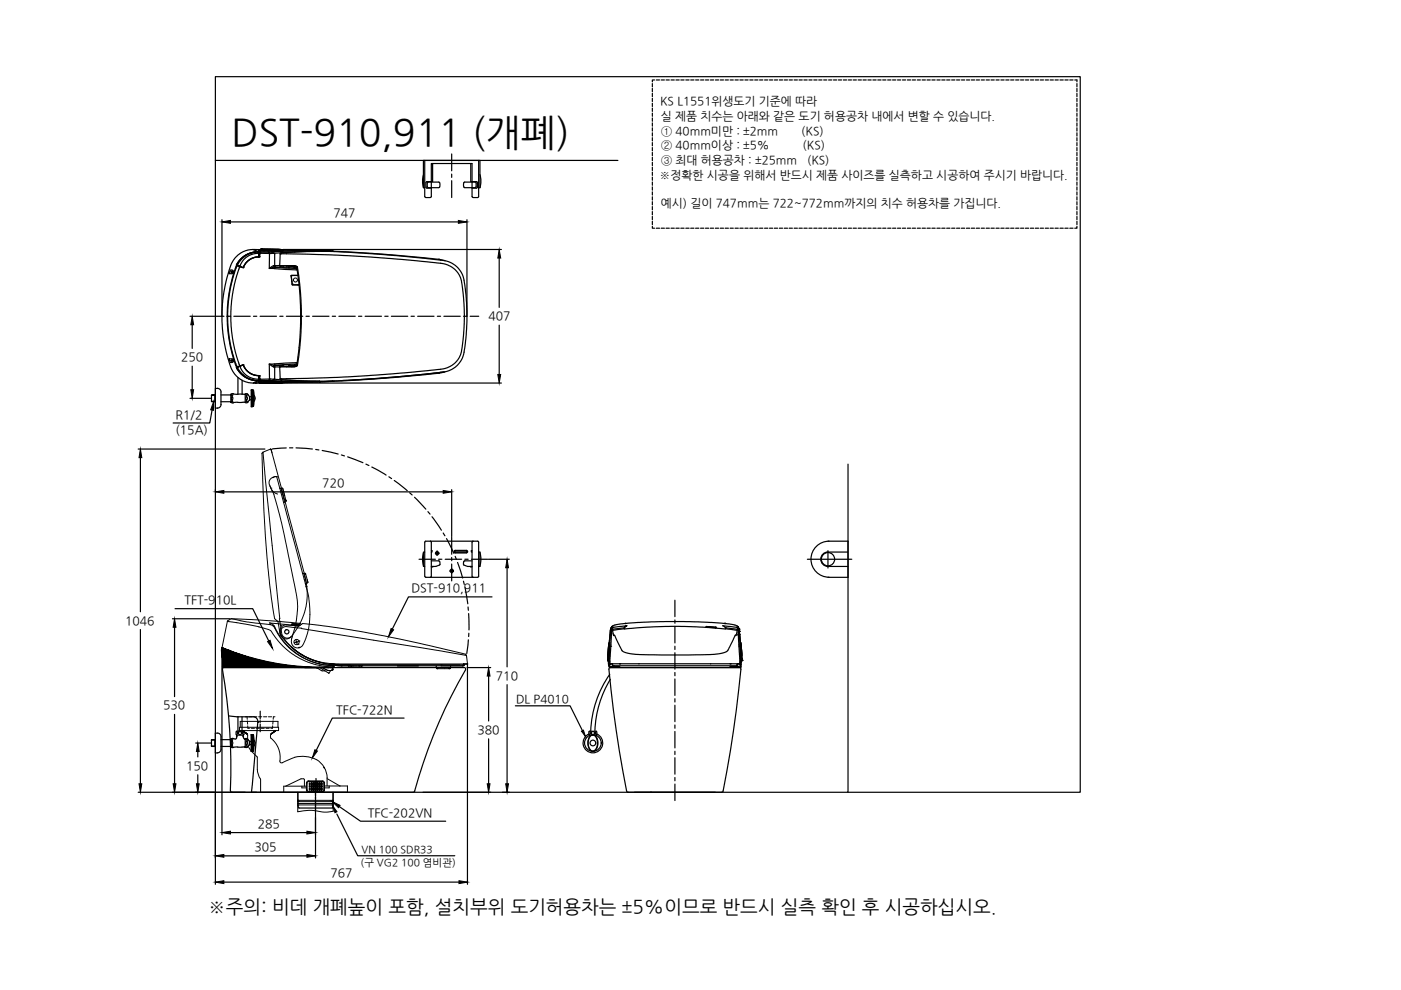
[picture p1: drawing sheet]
<svg xmlns="http://www.w3.org/2000/svg" width="297mm" height="210mm" viewBox="0 0 297 210" stroke-linecap="round" stroke-linejoin="round" font-family="sans-serif">
<!-- layer: 0 -->
<g fill="none" stroke="#000" stroke-width=".25">
<path d="M47.1 46.6v20.3M48.9 47.1h48.3M60.1 52.9h46.2M99 46.6v20.3M105.8 54.7v10.5M40.3 67.1h5.2M40.8 68.9v5M40.8 77.6v5M105.8 68.9v10.5M29.3 95.2h26.9M29.8 97v32.7M40.3 84.5h4.4"/>
<path d="M45 87l-.5 2.7h-7.8M60.1 81.2h46.2M103.6 118.6h4.4M29.8 133.5v32.7M36.6 131.2h12.2M37 133v14.7M47.1 137.6v39.4M107.5 120.4v21M37 151.5v14.7M41.5 157.5h3.2M41.9 159.3v1.2M99 141.5h5"/>
<path d="M99.1 140.8v46.7M103.6 143.3v9.6M103.6 156.7v9.5M107.5 145.2v21M129.1 141.9l1.5 13 2.3 12.9 .3 .2h19.8l.3-.3 1.6-8.5 1.2-8.6 1-8.7M129.1 141.9l.1-.3 .3-.1h27.2l.3 .1 .1 .3M41.9 164.3v1.9M45.7 168.3v19.2M48.8 167.6a123.8 123.8 0 0 0-1.6-25.8l.3-.3h50.9a.33 .33 0 0 1 .3 .2 .33 .33 0 0 1 0 .3 109.3 109.3 0 0 0-10.8 25.9l-.3 .1h-58.3M48.9 176.5h16.2M48.9 167.6l.1 .3 .2 .1M63.2 168v1.7h.1"/>
<path d="M63.3 170.7h-.1l.1 .6h7.2l.1-.6h-.2M63.3 170h-.1v.4h.1M66.9 166.2v10.8M70.4 170h.2v.4h-.1M70.6 168v1.7h-.1M71.9 171l4.5 3.1h18.1M89.7 168h14.3M106.5 168h1.5M47.5 187h49.8"/>
<circle cx="60.8" cy="134" r=".46"/>
<circle cx="67" cy="166.2" r=".41"/>
</g>
<g fill="#000" stroke="#000" stroke-width=".21">
<path d="M47.1 47.1l1.8-.4v.6zM97.2 46.7l1.8 .4-1.8 .2zM105.8 52.9l.4 1.8h-.7zM40.8 67.1l.2 1.8h-.5zM105.5 79.4h.7l-.4 1.8zM29.8 95.2l.3 1.8h-.6zM40.5 82.6h.5l-.2 1.9zM45.3 85.2v1.8l-.6-.1zM37 131.2l.3 1.8h-.6zM107.5 118.6l.3 1.8h-.6zM41.9 157.5l.3 1.8h-.6zM64.6 141.4l.4 .1z"/>
<path d="M103.6 141.5l.3 1.8h-.6zM29.5 166.2h.6l-.3 1.8zM36.7 166.2h.6l-.3 1.8zM41.6 166.2h.6l-.3 1.8zM47.1 176.5l1.8-.3v.6zM65.1 176.2l1.8 .3-1.8 .3zM70.4 170l1.7 .8-.3 .4zM103.3 166.2h.6l-.3 1.8zM107.2 166.2h.6l-.3 1.8zM45.7 187l1.8-.3v.6zM97.3 186.7l1.8 .3-1.8 .3z"/>
<path d="M47.1 137.9h1.3zM47.1 137.9h1.3zM47.1 137.9h1.3zM47.1 137.9h1.3z"/>
<path d="M47.1 137.9h1.3zM47.1 137.9h1.3zM47.1 137.9h1.3zM47.1 137.9h1.3z"/>
<path d="M47.1 138h1.6zM47.1 138h1.6z"/>
<path d="M47.1 138.2h2zM47.1 138.2h2z"/>
<path d="M47.1 138.5v.1zM47.1 138.5v.1z"/>
<path d="M47.1 138.6v.1zM47.1 138.6v.1z"/>
<path d="M47.1 137.4h.1zM47.1 137.4h.1zM47.1 137.4h.1z"/>
<path d="M47.2 139.2h5zM47.2 139.2h5z"/>
<path d="M47.2 139.3h5.2zM47.2 139.3h5.2z"/>
<path d="M47.1 137.4h.1zM47.1 137.4h.1z"/>
<path d="M47.1 137.4h.1zM47.1 137.4h.1zM47.1 137.4h.1zM47.1 137.4h.1z"/>
<path d="M47.1 137.4h.2zM47.1 137.4h.2z"/>
<path d="M47.1 137.4h.2zM47.1 137.4h.2z"/>
<path d="M47.1 137.4l.2 .1zM47.1 137.4l.2 .1z"/>
<path d="M47.1 137.5h.2zM47.1 137.5h.2zM47.1 137.5h.2zM47.1 137.5h.2z"/>
<path d="M47.1 137.5h.2zM47.1 137.5h.2z"/>
<path d="M47.1 137.5h.3zM47.1 137.5h.3z"/>
<path d="M47.1 137.5h.3zM47.1 137.5h.3z"/>
<path d="M47.1 137.5h.4zM47.1 137.5h.4z"/>
<path d="M47.1 137.5h.4zM47.1 137.5h.4z"/>
<path d="M47.1 137.5l.5 .1zM47.1 137.5l.5 .1z"/>
<path d="M47.1 137.6h.5zM47.1 137.6h.5z"/>
<path d="M47.1 137.6h.6zM47.1 137.6h.6z"/>
<path d="M47.1 137.6h.6zM47.1 137.6h.6z"/>
<path d="M47.1 137.6l.7 .1zM47.1 137.6l.7 .1z"/>
<path d="M47.1 137.7h.8zM47.1 137.7h.8z"/>
<path d="M47.1 137.7h.8zM47.1 137.7h.8z"/>
<path d="M47.1 137.7h.9zM47.1 137.7h.9z"/>
<path d="M47.1 137.7l1 .1zM47.1 137.7l1 .1z"/>
<path d="M47.1 137.8h1zM47.1 137.8h1z"/>
<path d="M47.1 137.8h1.1zM47.1 137.8h1.1z"/>
<path d="M47.1 137.8l1.2 .1zM47.1 137.8l1.2 .1z"/>
<path d="M47.1 137.9h1.3zM47.1 137.9h1.3z"/>
<path d="M47.1 137.9h1.3zM47.1 137.9h1.3z"/>
<path d="M47.1 137.9h1.3zM47.1 137.9h1.3z"/>
<path d="M47.1 137.9h1.4zM47.1 137.9h1.4z"/>
<path d="M47.1 137.9h1.4zM47.1 137.9h1.4z"/>
<path d="M47.1 137.9h1.4zM47.1 137.9h1.4z"/>
<path d="M47.1 137.9h1.4zM47.1 137.9h1.4z"/>
<path d="M47.1 137.9l1.4 .1zM47.1 137.9l1.4 .1z"/>
<path d="M47.1 138h1.5zM47.1 138h1.5zM47.1 138h1.5zM47.1 138h1.5z"/>
<path d="M47.1 138h1.5zM47.1 138h1.5z"/>
<path d="M47.1 138h1.6zM47.1 138h1.6z"/>
<path d="M47.1 138h1.6zM47.1 138h1.6z"/>
<path d="M47.1 138h1.7zM47.1 138h1.7z"/>
<path d="M47.1 138l1.7 .1zM47.1 138l1.7 .1z"/>
<path d="M47.1 138.1h1.8zM47.1 138.1h1.8z"/>
<path d="M47.1 138.1h1.8zM47.1 138.1h1.8z"/>
<path d="M47.1 138.1h1.9zM47.1 138.1h1.9z"/>
<path d="M47.1 138.1h1.9zM47.1 138.1h1.9z"/>
<path d="M47.1 138.1l2 .1zM47.1 138.1l2 .1z"/>
<path d="M47.1 138.2h2zM47.1 138.2h2z"/>
<path d="M47.1 138.2h2zM47.1 138.2h2z"/>
<path d="M47.1 138.2h2.1zM47.1 138.2h2.1z"/>
<path d="M47.1 138.2h2.1zM47.1 138.2h2.1z"/>
<path d="M47.1 138.2h2.1zM47.1 138.2h2.1z"/>
<path d="M47.1 138.2h2.1zM47.1 138.2h2.1z"/>
<path d="M47.1 138.2h2.2zM47.1 138.2h2.2z"/>
<path d="M47.1 138.2l2.2 .1zM47.1 138.2l2.2 .1z"/>
<path d="M47.1 138.3h2.3zM47.1 138.3h2.3z"/>
<path d="M47.1 138.3h2.3zM47.1 138.3h2.3z"/>
<path d="M47.1 138.3h2.3zM47.1 138.3h2.3z"/>
<path d="M47.1 138.3h2.4zM47.1 138.3h2.4z"/>
<path d="M47.1 138.3h2.4zM47.1 138.3h2.4zM47.1 138.3h2.4zM47.1 138.3h2.4z"/>
<path d="M47.1 138.3h2.5zM47.1 138.3h2.5z"/>
<path d="M47.1 138.3l2.5 .1zM47.1 138.3l2.5 .1z"/>
<path d="M47.1 138.4h2.6zM47.1 138.4h2.6zM47.1 138.4h2.6zM47.1 138.4h2.6z"/>
<path d="M47.1 138.4h2.7zM47.1 138.4h2.7z"/>
<path d="M47.1 138.4h2.7zM47.1 138.4h2.7z"/>
<path d="M47.1 138.4l2.8 .1zM47.1 138.4l2.8 .1zM47.1 138.5h2.8zM47.1 138.5h2.8z"/>
<path d="M47.1 138.5h2.9zM47.1 138.5h2.9z"/>
<path d="M47.1 138.5h2.9zM47.1 138.5h2.9z"/>
<path d="M47.1 138.5h3zM47.1 138.5h3z"/>
<path d="M47.1 138.5l3.1 .1zM47.1 138.5l3.1 .1z"/>
<path d="M47.1 138.6h3.2zM47.1 138.6h3.2z"/>
<path d="M47.1 138.6h3.3zM47.1 138.6h3.3z"/>
<path d="M47.1 138.6l3.4 .1zM47.1 138.6l3.4 .1z"/>
<path d="M47.1 138.7h3.6zM47.1 138.7h3.6zM47.1 138.7h3.6zM47.1 138.7h3.6z"/>
<path d="M47.1 138.7l3.7 .1zM47.1 138.7l3.7 .1z"/>
<path d="M47.1 138.8h3.7zM47.1 138.8h3.7z"/>
<path d="M47.1 138.8h3.9zM47.1 138.8h3.9z"/>
<path d="M47.2 138.8l3.8 .1zM47.2 138.8l3.8 .1z"/>
<path d="M47.2 138.9h3.9zM47.2 138.9h3.9z"/>
<path d="M47.2 138.9h4zM47.2 138.9h4z"/>
<path d="M47.2 138.9h4.1zM47.2 138.9h4.1z"/>
<path d="M47.2 138.9l4.2 .1zM47.2 138.9l4.2 .1z"/>
<path d="M47.2 139h4.3zM47.2 139h4.3z"/>
<path d="M47.2 139h4.4zM47.2 139h4.4z"/>
<path d="M47.2 139h4.4zM47.2 139h4.4z"/>
<path d="M47.2 139l4.5 .1zM47.2 139l4.5 .1z"/>
<path d="M47.2 139.1h4.6zM47.2 139.1h4.6z"/>
<path d="M47.2 139.1h4.7zM47.2 139.1h4.7z"/>
<path d="M47.2 139.1h4.8zM47.2 139.1h4.8z"/>
<path d="M47.2 139.1h4.8zM47.2 139.1h4.8z"/>
<path d="M47.2 139.1h4.8zM47.2 139.1h4.8z"/>
<path d="M47.2 139.1l4.9 .1zM47.2 139.1l4.9 .1z"/>
<path d="M47.2 139.2h4.9zM47.2 139.2h4.9z"/>
<path d="M47.2 139.2h5zM47.2 139.2h5z"/>
<path d="M47.2 139.2h5zM47.2 139.2h5z"/>
<path d="M47.2 139.2h5.1zM47.2 139.2h5.1z"/>
<path d="M47.2 139.2l5.1 .1zM47.2 139.2l5.1 .1z"/>
<path d="M47.2 139.3h5.1zM47.2 139.3h5.1z"/>
<path d="M47.2 139.3h5.2zM47.2 139.3h5.2zM47.2 139.3h5.2zM47.2 139.3h5.2z"/>
<path d="M47.2 139.3h5.2zM47.2 139.3h5.2z"/>
<path d="M47.2 139.3h5.2zM47.2 139.3h5.2z"/>
<path d="M47.2 139.3h5.2zM47.2 139.3h5.2z"/>
<path d="M47.2 139.3h5.2zM47.1 139.3h5.3z"/>
<path d="M47.1 139.3h5.4zM47.1 139.3h5.4z"/>
<path d="M47.1 139.3l5.5 .1zM47.1 139.3l5.5 .1z"/>
<path d="M47.1 139.4h5.6zM47.1 139.4h5.6z"/>
<path d="M47.1 139.4h5.8zM47.1 139.4h5.8z"/>
<path d="M47.2 139.4l6.1 .2-.4-.2zM47.2 139.4l6.1 .2h-6.1z"/>
<path d="M47.2 139.6l6.5 .1zM47.2 139.6l6.5 .1z"/>
<path d="M47.2 139.7h6.8zM47.2 139.7h6.8z"/>
<path d="M47.2 139.7l7.2 .1zM47.2 139.7l7.2 .1z"/>
<path d="M47.2 139.8l7.5 .1zM47.2 139.8l7.5 .1z"/>
<path d="M47.2 139.9l7.9 .1zM47.2 139.9l7.9 .1z"/>
<path d="M47.2 140l8.2 .1zM47.2 140l8.2 .1z"/>
<path d="M47.2 140.1l8.5 .1zM47.2 140.1l8.5 .1z"/>
<path d="M47.2 140.2h8.9zM47.2 140.2h8.9z"/>
<path d="M47.2 140.2l9.2 .1zM47.2 140.2l9.2 .1z"/>
<path d="M47.2 140.3l9.6 .1zM47.2 140.3l9.6 .1z"/>
<path d="M47.2 140.4l9.9 .1zM47.2 140.4l9.9 .1z"/>
<path d="M47.2 140.5h10.2zM47.2 140.5h10.2z"/>
<path d="M47.2 140.5l10.6 .1zM47.2 140.5l10.6 .1z"/>
<path d="M47.2 140.6l10.9 .1zM47.2 140.6l10.9 .1z"/>
<path d="M47.2 140.7h11.2zM47.2 140.7h11.2z"/>
<path d="M47.2 140.7l11.6 .1zM47.2 140.7l11.6 .1z"/>
<path d="M47.2 140.8h11.9zM47.2 140.8h11.9z"/>
<path d="M47.2 140.8l12.3 .1zM47.2 140.8l12.3 .1z"/>
<path d="M47.2 140.9h12.6zM47.2 140.9h12.6z"/>
<path d="M47.2 140.9l13 .1zM47.2 140.9l13 .1z"/>
<path d="M47.2 141h13.3zM47.2 141h13.3z"/>
<path d="M47.3 141l13.5 .1zM47.3 141l13.5 .1z"/>
<path d="M47.3 141.1h13.9zM47.3 141.1h13.9z"/>
<path d="M47.3 141.1l14.2 .1zM47.3 141.1l14.2 .1z"/>
<path d="M47.3 141.2h14.6zM47.3 141.2h14.6z"/>
<path d="M47.3 141.2h14.9zM47.3 141.2h14.9z"/>
<path d="M47.3 141.2l15.3 .1zM47.3 141.2l15.3 .1z"/>
<path d="M47.3 141.3h15.6zM47.3 141.3h15.6z"/>
<path d="M47.3 141.3l16 .1zM47.3 141.3l16 .1z"/>
<path d="M47.3 141.4h16.3zM47.3 141.4h16.3z"/>
<path d="M47.3 141.4h16.6zM47.3 141.4h16.6z"/>
<path d="M47.3 141.4h17zM47.3 141.4h17z"/>
<path d="M47.3 141.4h17.3zM47.3 141.4h17.3z"/>
<path d="M47.3 141.4l17.3 .1zM47.3 141.4l17.3 .1z"/>
<path d="M64.6 141.5h.8zM64.6 141.5h.8z"/>
<path d="M64.6 141.5h1.2zM64.6 141.5h1.2z"/>
<path d="M64.6 141.5h1.6zM64.6 141.5h1.6z"/>
<path d="M64.6 141.5h1.4zM64.6 141.5h3.2z"/>
<path d="M64.6 141.5h2zM64.6 141.5h2z"/>
<path d="M64.6 141.5h2.4zM64.6 141.5h2.4z"/>
<path d="M64.6 141.5h2.8zM64.6 141.5h2.8z"/>
<path d="M64.6 141.5h3.2zM64.6 141.5h3.2z"/>
</g>
<!-- layer: 6 -->
<path d="M131 34h-85.3v134h134.1v-69.6" fill="none" stroke="#000" stroke-width=".25"/>
<!-- layer: 1 -->
<g fill="none" stroke="#000" stroke-width=".25">
<path d="M48.8 57.3l.7 .1v.3l-.2 .3h-.7zM50 57l-1.2 4.6-.5 4.8 .1 3.2 .2 2.3 .7 3.1 .7 2.2M50.1 56.2h.1M50.2 56.2h.1M50.2 56.2l-.9 2.6-.6 2.5-.4 2.5-.1 3.3M50.2 56.2l.7 .3M50.3 56.3l.6 .2M50.3 56.3l-.3 .6M50.3 56.3l-.1 .3M50.3 56.3h.1M50.4 56.3h.1M50.7 56.4v.1"/>
<path d="M50.8 56.5h.1M50.8 56.5l-.9 3.1-.5 2.1-.3 2.2-.2 3.2 .2 3.1 .3 2.2 .5 2.1 .9 3.1M50.8 56.5l-.1 .3M50.9 56.5h.1M50.9 56.5l.7 .2M50.9 56.5l.6 .2M51.5 56.7h.1M53.7 52.9l1 .5M54.2 52.9h-.4M54.2 52.9h.9M54.2 52.9h.1M54.2 53.4l-1.2 .3-1.2 .6-.8 .7-.8 1.2"/>
<path d="M54.6 53.4h.2M54.8 53.4h.1M54.8 53.4l-1.5 .3-1.1 .4-1.2 1.1-.7 1.1M54.9 54.4h.1M54.9 53.4h.1M54.9 53.5h.1M54.9 53.7h.1M54.9 53.9h.1M54.9 54.5l-.9 .1-1.1 .5-.8 .7-.6 .9M54.9 54.5l-.9 .1-1 .4-.8 .7-.6 1M54.9 54.5l-.9 .1-1.1 .5-.8 .7-.5 .9M54.9 53.9v-.2l-1.2 .1-1.4 .7-.8 .8-.6 1.2"/>
<path d="M54.9 53.4v.3M54.9 53.9v.5M54.9 53.6h.1M54.9 54h.1M54.9 54.2h.1M54.9 54.2v.1M54.9 53.4h2M54.9 53.4l-1.7 .2-1.3 .6-1.1 1-.6 1M54.9 53.4v.3h2.2M54.9 53.7v.2M54.9 54.4v.1M54.9 53.5v.2"/>
<path d="M54.9 53.4v.3h.4M54.9 53.9v.6M54.9 53.4v.1M54.9 53l.1 .1M54.9 53h.1M55 53h.1M55 53.1h.1M55 53v.1M55 52.9h.1M55 52.9v.1M55 52.9l.1 .1M55.1 53h.1"/>
<path d="M55.1 52.9h-2.1l-1.3 .4-1.3 .8-1.1 1.4-.7 1.8-.8 3-.4 2.3-.3 3.4 .1 3.8 .3 2.3 .7 3.4 1 2.9 .9 1.3 1.3 1 1.6 .5h2.1M55.1 53.1h.1M55.1 53v.1M55.1 52.9h.1M55.1 52.9h.2v.1M55.1 52.9v.1M55.1 53h.2M55.3 53h.5M55.3 53h.1M55.3 52.9h.1M55.3 52.9l.1 .1M55.4 52.9h3.8"/>
<path d="M55.4 52.9h.1M55.4 53h.1M55.4 52.9v.1M55.6 52.9h3.6M55.6 52.9h-.3M55.6 52.8l4 .1M55.6 52.8l-.3 .1v.1M55.6 52.8l-.3 .1 .1 .1M55.8 53l3.6 .1M55.8 53.2h.1M56.9 53.4h-2M56.9 53.4h.7l.6 .3h-.8a.35 .35 0 0 1-.5-.3z"/>
<path d="M57.1 53.7v3.2l5.9 .3M57.1 53.7h.1M58 56.3l-.9 .6 1.2-.3-.2-.3M58 56.3h.2l.3 .4 1.5-.1M58 56.3l.2 .7M58.1 53.7l.1 .1v2.5h1.2M58.5 56.7l-.2-.1 4.4 .3 .3 .3M59.2 52.9h.4zM59.3 56.3h.1M59.3 56.4l.1-2.7 .1-.1 7.2-.3 6.9 .2 10.6 .7 10.1 1.1 1.2 .4 1.2 .7 1 1.1 .4 .9a41.5 41.5 0 0 1 0 17.5l-1 1.4-1 .8-1.1 .6-1.6 .3M59.4 56.4h3.4l.2 .2 .6 4.3 .3 4.5-.2 6.9-.6 5.2-.3 .2h-3.4M59.4 53.1h.2"/>
<path d="M59.4 53.8h.1M59.4 53.8l14.4 .4 16.1 1.3a17.2 17.2 0 0 1 4.7 .6l1 .4 .8 .6 .7 .8 .5 1 .6 3.1 .3 4.6-.3 5.5-.6 3.1-.5 1-.7 .8-.9 .6-.9 .4a250.6 250.6 0 0 1-25.3 2.1l-9.9 .2M59.5 56.4h.1zM59.5 56.4h.1M59.6 53v.1M59.6 53.1h.1M59.6 52.9v.2h-.2M59.6 52.9v.2M59.7 52.9h.1M59.7 53.1h.1M59.7 53.1h-.3M59.7 52.9l.1 .1"/>
<path d="M59.7 52.9v.2M59.8 53h.1M59.8 53l7.9 .1M59.8 53l-.1 .1M59.8 53v.1M59.8 53.1l-.4 .1M59.8 53.1h.1M59.8 53.1v.1h-.4M59.8 53l.1 .2h-.2l-4.6-.1M59.9 53.1h.1M60 56.7l1.2 .1M60 56.4v.3"/>
<path d="M60.8 56.3h.1M61.2 56.6h1.2M61.2 56.4v.4M61.2 56.8h.1M61.7 56.4h.1M61.7 58.5h.1M61.8 56.4h.1M61.8 56.4h.2M61.9 59.6h.1M62.1 56.4h.4M62.3 56.7l.8 .1M62.4 56.6v.1"/>
<path d="M62.5 56.3h-3.2M63 57.2l.2 1.2M63 56.6v.2M63.2 58.4l-1.5 .1 .2 1.9h1.5l.3 5.4v3.3l-.3 4.6M63.2 58.4l-1.5 .1M63.2 58.4l.2 2h-1.4l-.3-1.9M67.7 53.2l-10.1 .2M67.7 53.1l-5.7 .1-5.1 .2M67.7 53.1h.1M67.7 53.2l2.8 .1zM67.7 53.2h.1M67.7 53.2l-9.5 .5"/>
<path d="M67.8 53.2l2.7 .1M70.5 53.3h.1M70.5 53.3h.1zM70.5 53.3l12.6 .7 9.9 1 1.4 .3M93 55h.1M48.2 67.1h.1M48.2 67.1l.1 3.2 .4 2.5 .6 2.6 .9 2.6M48.6 76.1h.6l.3 .2v.3l-.3 .3a.61 .61 0 0 1-.6-.8zM50 77.2l.3 .6M50.1 77.9h.1M50.2 77.9v.1M50.2 78l.7 1 .9 .9 1.2 .5 1.2 .3"/>
<path d="M50.2 78l.6 .9 1.1 1 1.3 .6 1.5 .2M50.2 77.5l.1 .3M50.2 77.9h.1M50.3 77.9h.1M50.3 77.9l.7 1.1 1.2 1 1.1 .4 1.5 .3M50.3 77.8h.1M50.4 77.8h.1M50.7 77.3l.1 .3M50.7 77.7h.1M50.8 77.7h.1M50.8 77.6h.1M50.9 77.6h.1"/>
<path d="M50.9 77.7l.6 1.1 .8 .8 1.4 .7 1.2 .1v-.2M50.9 77.7l-.6 .2M50.9 77.6l-.6 .2M50.9 77.6l-.7 .3M51 77.6h-.1M51.5 77.4h.1M51.5 77.4l.6 1 .8 .6 1.1 .5 .9 .1M51.5 77.4l-.6 .2M51.6 77.4l.6 1 .8 .7 .9 .4 1 .2M51.6 77.4l.5 1 .8 .6 1.1 .5 .9 .1M51.6 77.4l-.7 .2M54.9 79.7h.1"/>
<path d="M54.9 79.6v.1M54.9 79.6v.6M54.9 79.7v.5M54.9 79.9h.1M58 77.8l-.9-.6 1.2 .3-.2 .3M58.2 77.2l-.2 .6M59.3 77.8h.1M59.3 77.7l.1 2.8 4.6 .3h4.9l4.7-.2 10.6-.7 9.2-.9M59.3 77.8h3.2M59.3 77.7v.1M59.4 77.8h-1.2v2.5l-.1 .1M59.5 77.7h.1z"/>
<path d="M59.5 77.7h.1M60 77.5l-1.5-.1-.3 .4h-.2M60 77.4v.3M60.8 77.3l-.8 .1M60.8 77.3h.4M60.8 77.8h.1M61.2 77.3v.4M61.2 77.3h.1M61.7 77.7h.1M61.8 77.7h.1M61.8 77.7h.2M61.9 60.2h.1"/>
<path d="M62.1 77.7h.4M62.4 77.4l-1.2 .1M63 76.9l-.2 .3-4.5 .3 .2-.1M63 76.9l-5.9 .3v3.2M63 77.3v.2M63.1 77.3l-.8 .1M63.4 73.7l-.4 3.2M93 79.1h.1M93.4 79h.1M93.9 78.9l-9.7 1-11.9 .8M93.9 78.9h.1M94.4 78.8l-1.4 .3-9.9 1-12.6 .8"/>
<path d="M53.8 81.2h.4M54.2 81.2h.1M54.6 80.7h.1M54.7 80.8l-1 .4M54.8 80.7h.1M54.8 80.7h-.1M54.9 80.7h.1M54.9 80.6h.1M54.9 80.4h.1M54.9 80.2h.1M54.9 80.4v.3M54.9 80.5h.1"/>
<path d="M54.9 81h.1M54.9 80.7h2M54.9 80.7h-.2M54.9 80.2v.2M54.9 80.4v.2M54.9 80.7h-.1M54.9 80.6v.1M54.9 81v.1M55 81.1h.1M55 81.1h-.1M55 81h.1M55 81v.1"/>
<path d="M55 81l-.1 .1M55 81.1v.1M55 81.2h.1M55 81l.1 .1M55.1 81.1h-.1M55.1 81.1l-.1 .1M55.1 81.1h.1M55.1 81v.1M55.1 81.2h.1M55.1 81.2h-.9M55.3 81.1v.2l-.2-.1M55.3 81.1l-.2 .1"/>
<path d="M55.3 80.4h-.4v.3M55.3 81.2h.1M55.3 81.2l.3 .1M55.3 81.1v.2h.3M55.3 81.1h.1M55.4 81.2h.1M55.4 81.2h.2M55.4 81.1h.1M55.4 81.1l-.1 .2h.3M55.4 81.1l-.1 .2M55.4 81.1v.1M55.8 81.1h-.5"/>
<path d="M55.8 80.9h.1M56.9 80.7l4.3 .2 6.5 .1M57.1 80.4h1.1l-.6 .3h-.7zM57.1 80.4h-2.2v.3M57.1 80.4h.1M57.6 80.7l10.1 .2M58.2 80.4l9.5 .5M59.2 81.2h-3.6M59.2 81.2l-3.6 .1M59.2 81.2h.4zM59.4 81h.2v.2M59.4 81h.2"/>
<path d="M59.4 81l-3.6 .1M59.4 81h.3M59.4 80.3h.1M59.4 80.9h.4M59.4 80.9l-4.3 .1M59.4 80.9h.5l-.1 .2M59.4 80.9l.4 .1v.1M59.4 81h.1M59.6 81v.2M59.6 81.2l-4 .1M59.6 81h.1M59.7 81.2h.1"/>
<path d="M59.7 81l.1 .1M59.7 81h.1M59.7 81v.2M59.8 81.1h.1M59.8 81.1l-.1 .1M59.8 81h.1M59.8 80.9v.1M59.9 81h.1M59.9 80.9h.1M67.7 81l-7.9 .1M67.7 80.9h.1M67.7 81h.1"/>
<path d="M67.7 80.9h2.8zM70.5 80.9h.1M70.5 80.9h-2.7M70.5 80.9l.1-.1zM70.6 80.8h-.1M45.7 103.8v.3M47.5 104.3h46.5M92.3 117.3h.8M92.7 116.8v1M95.8 103.8v10M171.2 118.6h9.4M175.5 116.8v3.6"/>
<path d="M95.4 121.1h.8M95.8 120.6v1M128.9 140h.1M128.9 139.8v.2M129 139.6v1.5l.3 .4M129 139.6h.1M129 136.9l-.1 3.1M129.1 136.5h.1M129.1 136.5l-.2 2.5M129.2 136.3h.1M129.2 136.3l.1 .8M129.2 136.3l-.3 3.7"/>
<path d="M129.2 136.4l.1 .7M129.3 137.1l-.3 2.5M129.3 137.1h.1M129.4 134.2l-.2 2.1M129.4 134.2h.1M129.4 133.9h.1M129.4 133.8v-.3l-.2 7.6 .1-.2M129.4 133.9v.3M129.4 133.8v.1M129.4 134.5h.1M129.4 133.5v.3zM129.4 133.8v.4"/>
<path d="M129.5 133.4h.1M129.5 133.4l-.1 .7M129.5 133.4l-.1 .2M129.6 133.2l-.2 .3 .3-.6-.2 .5M129.7 134.1l-.3 .4M129.7 132.9l-.3 .5M129.7 132.9l-.2 .5M129.7 133.6h.1M129.8 133.1v.4M129.8 133.1h.1M129.8 133.1l-.4 1.4M129.8 133.1l-.1-.2-.2 .5"/>
<path d="M129.8 133.4l-.1 .2-.4 6.1v.8l.2 .2M129.9 133.6l5.4-.5 7.1-.3 6.6 .2 4.8 .3 2.5 .3M129.9 132.8l-.2 .1M129.9 133l-.1 .1M129.9 133h.1M130.4 132.5l-.6 .3M131.9 137.9l.7 .4 1.5 .4 6.2 .2 11-.2 2-.3 1-.5M132.4 133.3v-.2l-2.6 .3 .3 1.4 .2-.1 1.6 3.2M132.4 133.1h.1M132.4 133.1l.6-.4-3.2 .4M132.5 132.2h.1M132.5 132.2l-2.1 .3"/>
<path d="M132.6 132.2l8.6-.4h6.9l5.5 .4M132.6 132.2h.1M149.7 133l.1-.2 2 .2v.1M149.7 132.8h.1M151.7 133l.1 .1M151.7 133h.1M151.7 133l-2-.2v.2l2 .1M153.6 132.2h.1M153.7 132.2h.1M153.7 132.2l2.1 .3M153.8 133.3v-.2l2.5 .3-.2 1.3h-.2l-1.6 3.2M153.8 133.1h.1"/>
<path d="M155.8 132.5l.6 .3M156.2 133l.2 .1M156.2 133h.1M156.2 133l-3-.3 .6 .4M156.3 132.8l.1 .1M156.3 133.4l.2 .4 .2 3M156.4 133.1v.4M156.4 133.1h.1M156.4 133.1l.3 1.4M156.4 133.1v-.2l.3 .5M156.4 132.9l.3 .5M156.5 132.9l.2 .5"/>
<path d="M156.5 133.6h.1M156.5 134.1l.2 .4M156.6 133.2l.1 .3M156.6 136.7l.3 3.4-.1 .5-.1 .1M156.7 133.4h.1M156.7 133.4v.7M156.7 133.4v.2M156.7 133.4l-.3-.5 .3 .6M156.7 134.5h.1M156.7 133.5v.3zM156.7 133.8l.1 .4M156.7 133.9h.1"/>
<path d="M156.7 133.8v-.3l.3 7.6-.1-.2M156.7 133.9l.1 .3M156.7 133.8v.1M156.8 134.2l.2 2.1M156.9 137.1h.1M156.9 137.1l.2 2.5M156.9 136.4v.7M157 136.3h.1M157 136.3h-.1M157 136.3l-.1 .8M157 136.3l.3 3.7M157.1 139.6h.1"/>
<path d="M157.1 136.5h.1M157.1 136.5l.2 2.5M157.1 136.9l.2 3.1M157.2 139.6l-.1 1.4-.2 .5M157.2 139.6h.1M157.2 139.8l.1 .2M157.3 140h.1M48.5 151.8l1.7 .2h2.7a1.27 1.27 0 0 1 1.8 1.1M51.4 154.9l1 .7-1-.7M54.7 153.1h.1M54.7 153.1l-1.4 14.9h1.1M55.2 150.8v1.7"/>
<path d="M55.2 152.8v.4M55.2 153.5v1.7M57.5 155.6l.9-.7-.9 .7M58.4 154.9l-.9 .7M128.9 140.1l.1 .1-.1-.1M128.9 140.1h.1M129.2 141.4h.1M129.2 141.1v.3M129.3 140.9l-.1 .2M129.3 140.9h.1M129.3 141.5h.1M129.3 140.8h.1"/>
<path d="M129.3 140.8v.1M129.4 141.5h27.4M129.4 141.5h.1M129.5 140.7l-.2 .1M129.5 140.8h-.2M129.5 140.7h6M129.5 140.7h.3M129.9 140.8v.2M129.9 141l.1 .2M129.9 141h.1M130.1 141.2h26M130.1 141.2h.1"/>
<path d="M131.4 140.7h.1M131.4 141.3h-1.9v.2h-.2M135.5 140.7h.1M135.5 140.7h15.2M150.7 140.7h.1M150.7 140.7h6M154.7 141.3h1.9l.2 .2M154.8 140.7h.1M156.1 141.2h.1M156.3 141l-.1 .2M156.3 141h.1M156.3 140.8v.2"/>
<path d="M156.3 140.7h.4M156.7 140.7l.1 .1M156.7 140.8h.1M156.7 140.7h.1M156.8 141.5h.1M156.8 140.8h.1M156.8 140.8l.1 .1M156.9 141.5h.1M156.9 140.9l.1 .2M156.9 140.9h.1M157 141.1v.3M157 141.4h.1"/>
<path d="M157.3 140.1l-.1 .1 .1-.1M157.3 140.1h.1M67 165.1v2.3M68.7 162.7l.1 .1M134.5 168h17.1M137.9 168h.1"/>
<circle cx="49.2" cy="57.6" r=".18"/>
<circle cx="49.2" cy="76.4" r=".18"/>
<circle cx="66.1" cy="166.8" r=".1"/>
<circle cx="66.1" cy="167.5" r=".1"/>
<circle cx="66.1" cy="166.1" r=".1"/>
<circle cx="66.1" cy="167.1" r=".1"/>
<circle cx="66.1" cy="166.4" r=".1"/>
<circle cx="66.5" cy="167.5" r=".1"/>
<circle cx="66.5" cy="166.4" r=".1"/>
<circle cx="66.5" cy="166.8" r=".1"/>
<circle cx="66.5" cy="167.1" r=".1"/>
<circle cx="66.5" cy="166.1" r=".1"/>
<circle cx="66.9" cy="166.8" r=".1"/>
<circle cx="66.9" cy="167.5" r=".1"/>
<circle cx="66.9" cy="167.1" r=".1"/>
<circle cx="66.9" cy="166.4" r=".1"/>
<circle cx="66.9" cy="166.1" r=".1"/>
<circle cx="67.3" cy="167.5" r=".1"/>
<circle cx="67.3" cy="166.8" r=".1"/>
<circle cx="67.3" cy="166.4" r=".1"/>
<circle cx="67.3" cy="166.1" r=".1"/>
<circle cx="67.3" cy="167.1" r=".1"/>
<circle cx="67.7" cy="167.1" r=".1"/>
<circle cx="67.7" cy="167.5" r=".1"/>
<circle cx="67.7" cy="166.1" r=".1"/>
<circle cx="67.7" cy="166.8" r=".1"/>
<circle cx="67.7" cy="166.4" r=".1"/>
<circle cx="68.2" cy="167.5" r=".1"/>
<circle cx="68.2" cy="166.8" r=".1"/>
<circle cx="68.2" cy="166.4" r=".1"/>
<circle cx="68.2" cy="167.1" r=".1"/>
<circle cx="68.2" cy="166.1" r=".1"/>
</g>
<path d="M45.7 104.3l1.8-.3v.6zM94 104l1.8 .3-1.8 .3z" fill="#000" stroke="#000" stroke-width=".21"/>
<!-- layer: 4 -->
<g fill="none" stroke="#000" stroke-width=".25">
<path d="M89.8 39.8v-5.8h12v5.8M89.8 39.8h.3M89.8 37l-.2 1.4 .2 1.4M90.1 34v7.8l1.1 .1 .2-.2v-7h8.7v7M90.5 39.9h.9M90.8 39.8h2.2M91.7 34.7v3.8l-1.3 .1-.1 1.1 .2 .2M93.2 38.7v.9M93.2 38.7l-.2-.1-2.3 .1-.1 .9 .2 .2M93.2 39.6l-.2 .2M98.5 39.8h2.2M98.5 39.8l-.2-.5v-.6l.2-.1 2.4 .1 .1 .9-.3 .2"/>
<path d="M99.8 34.7v3.8l1.4 .1v1.1l-.2 .2M100.1 39.9h.9M101.5 34v7.7l-.2 .2h-1l-.2-.2M101.5 39.8h.3M101.8 37l.2 1.4-.2 1.4M51.3 79.5h.1M44.8 85.1l.9 .1zM44.8 83.8l.9-.1zM44.8 83.8v1.3M45.6 83.7v1.5M45.7 83.8v1.3M46.1 82.4h-.4v4.1h.4"/>
<path d="M46.1 82.3a.74 .74 0 0 1 .7 .8l.1 2.7a.77 .77 0 0 1-.8 .7M46.1 82.3h.1M46.1 86.5h.1M46.8 83.7h2.1M46.8 85.2h2.1M48.9 85.2h.1M48.9 85.3l.4 .1 2-.1M49.1 85.3l.1-.4 .2 .5M49.1 84.1a.33 .33 0 0 1 .3 .3 .33 .33 0 0 1-.3 .4zM49.4 83.5l-.2 .4-.1-.4M50.4 80v3.6M51.3 83.6h.7v1.7l.3 .1 .3-.2"/>
<path d="M51.3 83.6l-1.8-.1a.35 .35 0 0 0-.6 .3v1.4M51.3 80.6v3M52 85.3h-.7M52 83.5h.3l.3 .1M52.1 83.5l.2 .4 .2-.4M52.2 84.1a.32 .32 0 0 1 .3 .3 .32 .32 0 0 1-.3 .4zM52.5 85.4l-.2-.4-.2 .4M52.6 83.7h.1M52.6 83.7l.3 .4M52.9 84.1v.7h.4M52.9 84.8v.1M52.9 84.1h.4"/>
<path d="M52.9 84.8l-.3 .4M53.4 82.7h-.1v3.5h.1M53.4 85.2h.2M53.4 85.3h.2M53.4 83.6h.2M53.4 82.7v3.5M53.4 85.5h.2M53.4 83.1h.2M53.4 83h.2M53.4 82.9h.2M53.4 82.7h.2M53.4 82.8h.2"/>
<path d="M53.4 85.4h.2M53.4 84.9h.2M53.4 85h.2M53.4 85.1h.2M53.4 84.5h.2M53.4 84.6h.2M53.4 84.7h.2M53.4 84.8h.2M53.4 84.4h.2M53.4 84.3h.2M53.4 84.2h.2M53.4 84.1h.2"/>
<path d="M53.4 84h.2M53.4 83.9h.2M53.4 83.8h.2M53.4 83.7h.2M53.4 83.5h.2M53.4 83.4h.2M53.4 83.3h.2M53.4 83.2h.2M53.4 85.8h.2M53.4 85.9h.2M53.4 86h.2M53.4 86.2h.2"/>
<path d="M53.4 86.1h.2M53.4 85.6h.2M53.4 85.7h.2M53.4 82.7h.1M53.4 86.2h.1M53.6 82.7l.1 .1M53.6 82.7v3.5M53.6 82.7v3.4M53.7 82.8l.2 1.7-.1 1.6zM53.7 86.1l-.1 .1M53.9 83.8l.2 .6-.2 .7M89.8 117.2l-.2 1.4 .2 1.4"/>
<path d="M90.1 117.1h-.3v3h.3M90.1 114.8h11.3v7.5h-11.3zM91.2 114.7l.2 .3v7.2l-.2 .2M91.4 118.9h1.6l.2 .1M91.4 116.8h.2v.3h-.2M93.2 119v.8l-.8 .3h-1M98.3 119.8l.8 .3h1M98.9 116.8h-2.4l-.1 .2 .1 .1h2.4M98.9 116.7h-2.4l-.2 .3 .2 .2h2.4M98.9 116.8l.1 .2-.1 .1M98.9 116.7l.3 .3-.3 .2M100.1 118.9h-1.7l-.1 .6 .1 .3"/>
<path d="M100.1 116.8h-.2v.3h.2M100.1 115v7.2M100.3 114.7l-.2 .2M101.5 117.1h.3v3h-.3M101.8 117.2l.2 1.4-.2 1.4M175.5 114.7h4.3v7.7h-4.3M175.8 114.7a3.8 3.8 0 0 0-3.9 3.9 3.8 3.8 0 0 0 3.9 3.8M179.8 117.1l-4.2-.1a1.53 1.53 0 0 0-1.6 1.6 1.53 1.53 0 0 0 1.6 1.5h4.2M91.8 120.1l-.4 .1M99.7 120.1l.4 .1M100.1 122.2l.2 .2M44.8 158.2l.8 .1z"/>
<path d="M44.8 156.9v1.3M44.9 156.8h.7l-.8 .1zM45.6 156.8v1.5M46.1 155.4h-.4v4.2h.4M46.1 155.4a.77 .77 0 0 1 .8 .8l-.1 2.7a.74 .74 0 0 1-.7 .7M46.8 158.3h2.1M46.8 156.8h2.1M48.9 158.3h.1M49 158.4l.2-.4 .1 .5M49.1 157.2a.33 .33 0 0 1 .2 .3 .33 .33 0 0 1-.2 .4zM49.3 156.6l-.1 .4-.2-.4M50.1 155.1l.3 .3-.3 .3"/>
<path d="M50.2 156.4l-.2 .3-.5-.1a.37 .37 0 0 0-.6 .3v1.4M50.2 155.9v.2M50.2 156.1v.2M50.4 155h-.2l-.2 .3 .2 .6M50.4 152v3h1.2l.1 .6-.1 .3M51.3 152v3M51.5 155.9l.1 .2M51.5 156.1l.1 .2M51.6 156.4v-.5h-1.4v.5M51.6 156.4l.3 .3M51.7 155.1l-.3 .3 .3 .3M51.8 156.7l.1 .1"/>
<path d="M51.9 156.7l.4-.1 .3 .2M51.9 158.3h.1M51.9 156.8h.1M51.9 158.3l-.1 .1M51.9 156.7v.1M51.9 158.3v.1M52 158.4l-2.7 .1-.4-.1M52 156.7v1.7l.3 .1 .3-.2M52.1 156.6l.2 .4 .1-.4M52.2 157.2a.32 .32 0 0 1 .2 .3 .32 .32 0 0 1-.2 .4zM52.4 158.5l-.1-.4-.2 .4M52.5 156.8l.4 .4"/>
<path d="M52.9 157.2v.7h.3M52.9 157.9l-.4 .4M52.9 157.2h.3M53.3 158.3h.3M53.3 156.9h.3M53.3 156.7h.3M53.3 155.9h.3M53.3 156.2h.3M53.3 156.1h.3M53.3 156h.3M53.3 155.8h.3M53.3 158.5h.3"/>
<path d="M53.3 158.4h.3M53.3 158h.3M53.3 158.1h.3M53.3 158.2h.3M53.3 157.6h.3M53.3 157.7h.3M53.3 157.8h.3M53.3 157.9h.3M53.3 157.5h.3M53.3 157.4h.3M53.3 157.3h.3M53.3 157.2h.3"/>
<path d="M53.3 157.1h.3M53.3 157h.3M53.3 156.8h.3M53.3 156.6h.3M53.3 156.5h.3M53.3 156.4h.3M53.3 156.3h.3M53.3 158.9h.3M53.3 159h.3M53.3 159.1h.3M53.3 159.2h.3M53.3 158.6h.3"/>
<path d="M53.3 158.7h.3M53.3 158.8h.3M53.4 155.8h.1M53.4 159.3h.1M53.6 159.3h-.3l-.1-3.5 .1 3.5M53.6 155.8l.1 .1M53.6 155.8v3.5M53.6 155.8v3.4M53.7 155.9v3.3M53.7 155.9l.2 1.3a3.2 3.2 0 0 1-.3 2.1M53.9 156.9l.2 .6-.2 .6M124.9 155.6a2.08 2.08 0 0 0-.8 3.2 2.08 2.08 0 0 0 3.2 0 2.08 2.08 0 0 0-.7-3.2"/>
<path d="M124.9 155.1l.3 .3-.3 .3M125 155h1.4l.1 .6-.1 .3M125 155l-.2 .6 .2 .3M125 155.9h.1M125.1 156.1a.83 .83 0 0 1 .9-.3 .83 .83 0 0 1 .6 .7 2.33 2.33 0 0 1-.6 2.7 1.03 1.03 0 0 1-1.3-1.1 2.5 2.5 0 0 1 .4-2zM125.1 155.9h-.1M125.1 156.1l.5-.3 .5 .2 .5 1v1.3l-.3 .6-.5 .3h-.3l-.4-.3-.4-.9v-.9zM126.3 155.9h.1M126.5 155.1l-.3 .3 .3 .3M129.3 143a22.4 22.4 0 0 0-4.1 12M129.4 144a22.4 22.4 0 0 0-3.3 10.9"/>
<circle cx="92.7" cy="117.3" r=".35"/>
<circle cx="92.7" cy="117.3" r=".18"/>
<circle cx="175.6" cy="118.6" r="1.41"/>
<circle cx="95.8" cy="121" r=".35"/>
<circle cx="95.8" cy="121" r=".18"/>
<circle cx="50.9" cy="155.4" r=".34"/>
<circle cx="125.7" cy="155.4" r=".34"/>
<circle cx="125.7" cy="157.5" r="1.77"/>
<circle cx="125.7" cy="157.5" r=".6"/>
</g>
<!-- layer: 3 -->
<g fill="none" stroke="#000" stroke-width=".25">
<path d="M138.3 17.7v.7M138.3 18.8v.7M138.3 19.8v.7M138.8 17h-.5v.4M139.1 17h.7M140.2 17h.7M141.2 17h.7M142.3 17h.7M143.3 17h.7M144.3 17h.7M145.4 17h.7M146.4 17h.7"/>
<path d="M147.5 17h.7M148.5 17h.7M149.6 17h.7M150.6 17h.7M151.7 17h.7M152.7 17h.7M153.7 17h.7M154.8 17h.7M155.8 17h.7M156.9 17h.7M157.9 17h.7M159 17h.7"/>
<path d="M160 17h.7M161 17h.7M162.1 17h.7M163.1 17h.7M164.2 17h.7M165.2 17h.7M166.3 17h.7M167.3 17h.7M168.4 17h.7M169.4 17h.7M170.4 17h.7M171.5 17h.7"/>
<path d="M172.5 17h.7M173.6 17h.7M174.6 17h.7M175.7 17h.7M176.7 17h.7M177.7 17h.7M178.8 17h.7M179.8 17h.7M180.9 17h.7M181.9 17h.7M183 17h.7M184 17h.7"/>
<path d="M185.1 17h.7M186.1 17h.7M187.1 17h.7M188.2 17h.7M189.2 17h.7M190.3 17h.7M191.3 17h.7M192.4 17h.7M193.4 17h.7M194.5 17h.6M195.5 17h.7M196.5 17h.7"/>
<path d="M197.6 17h.7M198.6 17h.7M199.7 17h.7M200.7 17h.7M201.8 17h.7M202.8 17h.7M203.8 17h.7M204.9 17h.7M205.9 17h.7M207 17h.7M208 17h.7M209.1 17h.7"/>
<path d="M210.1 17h.7M211.2 17h.6M212.2 17h.7M213.2 17h.7M214.3 17h.7M215.3 17h.7M216.4 17h.7M217.4 17h.7M218.5 17h.7M219.5 17h.7M220.5 17h.7M221.6 17h.7"/>
<path d="M222.6 17h.7M223.7 17h.7M224.7 17h.7M225.8 17h.7M226.8 17h.7M227.9 17h.4v.4M228.3 17.7v.7M228.3 18.8v.7M228.3 19.8v.7M45.7 34v-17.7h183.3v151.7h-49.2M138.3 20.8v.7M138.3 21.9v.7"/>
<path d="M138.3 22.9v.7M138.3 24v.7M138.3 25v.7M138.3 26.1v.7M138.3 27.1v.7M138.3 28.2v.7M138.3 29.2v.7M138.3 30.2v.7M138.3 31.3v.7M138.3 32.3v.7M138.3 33.4v.7M138.3 34.4v.7"/>
<path d="M138.3 35.5v.7M138.3 36.5v.7M138.3 37.5v.7M138.3 38.6v.7M138.3 39.6v.7M228.3 20.8v.7M228.3 21.9v.7M228.3 22.9v.7M228.3 24v.7M228.3 25v.7M228.3 26.1v.7M228.3 27.1v.7"/>
<path d="M228.3 28.2v.7M228.3 29.2v.7M228.3 30.2v.7M228.3 31.3v.7M228.3 32.3v.7M228.3 33.4v.7M228.3 34.4v.7M228.3 35.5v.7M228.3 36.5v.7M228.3 37.5v.7M228.3 38.6v.7M228.3 39.6v.7"/>
<path d="M138.3 48v.4h.5M138.3 40.7v.7M138.3 41.7v.7M138.3 42.8v.7M138.3 43.8v.7M138.3 44.9v.7M138.3 45.9v.7M138.3 46.9v.7M139.1 48.4h.7M140.2 48.4h.7M141.2 48.4h.7M142.3 48.4h.7"/>
<path d="M143.3 48.4h.7M144.3 48.4h.7M145.4 48.4h.7M146.4 48.4h.7M147.5 48.4h.7M148.5 48.4h.7M149.6 48.4h.7M150.6 48.4h.7M151.7 48.4h.7M152.7 48.4h.7M153.7 48.4h.7M154.8 48.4h.7"/>
<path d="M155.8 48.4h.7M156.9 48.4h.7M157.9 48.4h.7M159 48.4h.7M160 48.4h.7M161 48.4h.7M162.1 48.4h.7M163.1 48.4h.7M164.2 48.4h.7M165.2 48.4h.7M166.3 48.4h.7M167.3 48.4h.7"/>
<path d="M168.4 48.4h.7M169.4 48.4h.7M170.4 48.4h.7M171.5 48.4h.7M172.5 48.4h.7M173.6 48.4h.7M174.6 48.4h.7M175.7 48.4h.7M176.7 48.4h.7M177.7 48.4h.7M178.8 48.4h.7M179.8 48.4h.7"/>
<path d="M180.9 48.4h.7M181.9 48.4h.7M183 48.4h.7M184 48.4h.7M185.1 48.4h.7M186.1 48.4h.7M187.1 48.4h.7M188.2 48.4h.7M189.2 48.4h.7M190.3 48.4h.7M191.3 48.4h.7M192.4 48.4h.7"/>
<path d="M193.4 48.4h.7M194.5 48.4h.6M195.5 48.4h.7M196.5 48.4h.7M197.6 48.4h.7M198.6 48.4h.7M199.7 48.4h.7M200.7 48.4h.7M201.8 48.4h.7M202.8 48.4h.7M203.8 48.4h.7M204.9 48.4h.7"/>
<path d="M205.9 48.4h.7M207 48.4h.7M208 48.4h.7M209.1 48.4h.7M210.1 48.4h.7M211.2 48.4h.6M212.2 48.4h.7M213.2 48.4h.7M214.3 48.4h.7M215.3 48.4h.7M216.4 48.4h.7M217.4 48.4h.7"/>
<path d="M218.5 48.4h.7M219.5 48.4h.7M220.5 48.4h.7M221.6 48.4h.7M222.6 48.4h.7M223.7 48.4h.7M224.7 48.4h.7M225.8 48.4h.7M226.8 48.4h.7M228.3 48v.4h-.4M228.3 40.7v.7M228.3 41.7v.7"/>
<path d="M228.3 42.8v.7M228.3 43.8v.7M228.3 44.9v.7M228.3 45.9v.7M228.3 46.9v.7M37.1 129.1h16.5l3.4 6.8M104.3 126.6h-17.7l-3.4 6.8M85.7 152.3h-15.3l-3.4 6.8M109.3 149.6h11.6l2.6 5.3M45.7 168.1v13.8M66.9 173.3v8.6M71.4 172.6l4.4 8.8h20.6"/>
<path d="M47.5 181.5h17.6"/>
</g>
<path d="M56.7 136l.6-.2 .5 1.7zM82.9 133.3l.5 .2-1 1.5zM66.8 159l.5 .2-1.1 1.5zM123.3 155l.4-.2 .4 1.4zM70.6 171l.8 1.1-.4 .2zM45.7 181.5l1.8-.3v.6zM65.1 181.2l1.8 .3-1.8 .3z" fill="#000" stroke="#000" stroke-width=".21"/>
<!-- layer: CENTER -->
<g fill="none" stroke="#000" stroke-width=".25">
<path d="M95.8 32.6v3.6M95.8 36.9v.7M95.8 38.3v3.6M45.7 67.1h1.8M48.2 67.1h.7M49.6 67.1h3.5M53.7 67.1h.7M55.1 67.1h3.5M59.3 67.1h.7M60.7 67.1h3.5M64.9 67.1h.7M66.3 67.1h3.5"/>
<path d="M70.4 67.1h.7M71.8 67.1h3.5M76 67.1h.7M77.4 67.1h3.5M81.6 67.1h.7M83 67.1h3.5M87.2 67.1h.6M88.5 67.1h3.5M92.7 67.1h.7M94.1 67.1h3.5M98.3 67.1h.7M99.7 67.1h1.8"/>
<path d="M60.7 95l-2.9 .2M61.4 95h.7M62.8 95l3.4 .2M66.9 95.3l.7 .1M68.3 95.5l3.4 .8M72.4 96.5l.6 .2M73.7 96.9l3.2 1.2M77.6 98.4l.6 .3M78.8 99l3.1 1.7M82.5 101.1l.5 .4M83.6 101.9l2.7 2.1M86.9 104.5l.5 .4"/>
<path d="M87.9 105.4l2.4 2.6M88.8 118.6h3.5M90.7 108.5l.5 .5M91.6 109.6l2 2.8M93 118.6h.7M94 113l.3 .6M94.4 118.6h3.5M94.7 114.2l1.5 3.1M95.8 113.9v3.6M95.8 118.2v.7M95.8 119.6v3.6M96.5 118l.3 .6"/>
<path d="M97 119.3l1.1 3.3M98.6 118.6h.7M100 118.6h3.4M98.3 123.2l.1 .7M98.6 124.6l.6 3.4M99.2 128.7l.1 .7M99.3 135.7l-.3 2.9M99.4 130.1v3.5M99.4 134.3v.7M143.1 127.3v3.4M143.1 131.4v.7M143.1 132.8v3.5"/>
<path d="M143.1 137v.7M143.1 138.4v3.5M143.1 142.6v.7M143.1 144v3.4M143.1 148.1v.7M143.1 149.5v3.5M143.1 153.7v.7M143.1 155.1v3.5M143.1 159.3v.7M143.1 160.7v3.4M143.1 164.8v.7M143.1 166.2v3.5"/>
</g>
<!-- layer: 1 -->
<g fill="none" stroke="#000" stroke-width=".21">
<path d="M59.5 53.4h.1M55.6 96.1h.1M55.6 96.1l.7 17.6 1.1 12.1a21.2 21.2 0 0 0 1 5.5l.5 .5 .5 2.7 .3 .6 .5 .3 .6 .1 .8-.4M55.8 95.9l3.5 35.3M55.8 95.9l-.2 .2M57.3 95.2l.2 .1M57.3 95.2l.2 .1 6.5 24.5 1.1 4.6-.1 3.3-.6 2.6-1.1 2.4-1.7 2.4M57.3 95.2l-1.5 .7M57.5 95.3h.1M57.5 95.3l.2 .7M59.5 80.7h.1M57.2 103l.2 .5"/>
<path d="M57.4 103.5h.1M57.6 103.9l.5 .9 1.6 6 3.3 16.2 .1 1.8-.2 2.6-1.1 4M57.7 101.3h.1M57.8 101.2l-.6 .6-.1 .8 .6 1.4 .5 .5 .7 .3M58.4 101l-.6 .2M58.6 101l6.3 23.5M58.6 101l.1 .1M58.6 101l-.8 .2M58.7 101.1h.1M59.3 103.5h.3M59.6 103.5l.8 2.9M59.6 103.5l.3 .1 .7 2.6v-.2"/>
<path d="M60.2 106.5l-.1 .1M60.4 106.4l-.2 .1M60.7 106.2l-.3 .2M47.1 137.3l1.5 .7 3.2 1.1 5.4 1.4 4.8 .7 5.8 .3M47.1 137.9l.1 1.4M47.1 137.9h.1M47.1 137.3l5.7 2 6.1 1.4 5.3 .6 6.5 .1M47.1 138h.1M47.1 138v1.1M47.1 139.3l.2 2.2h20.5M47.1 137.4v.5M47.1 139.1h.1"/>
<path d="M47.1 139.3h.1M47.1 139.1l.1 .1M47.2 139.1h.1M47.2 139.3h.1M47.2 139.2l-.1 .1M47.2 139.1v.1M47.4 137.5h.1M48.2 131.8l5.9 .9 3.1 .9 2.7 3.3 2 1.7 3 1.6 2.8 .9M48.2 131.8l-1.1 5.5M49.1 131.2l5.4 .2 9 .8M49.1 131.2l3.4 .7 4.7 .5M49.1 131.2l-.9 .6"/>
<path d="M50.6 138.7h.1M50.7 138.7h.1M54.2 139.8h.1M57.2 132.4l.9 .5 1.3 2.2 1.1 1.4 1.2 1.2 1.6 1.2 2.2 1.2 1.5 .5 1.5 .3 2 .2M57.2 132.4h.1M59.2 131.2l.7 3.5 .8 .6 .9-.2M59.3 131.2h.1M59.5 134.3l.2 .5 1.2 1.5 2.1 2 2.1 1.2 2.7 .9M59.5 132.6h.1M59.5 134.5v-.9l.3-.5 .4-.2 3.7 .3 35 5.8M59.5 134.6h.1M61.8 132.4l.2-.2 .4 .1-.4-.1-.2 .2 1.2 .1"/>
<path d="M61.8 132.4l1.2 .1M61.9 135.4l-.1 .7 .2 .8 .8 .5 .7-.1M62 137.3l-.2-.1 2.4 1.7M62 137.4l2.2 1.5M62 134.7l-.1 .4M62.3 132.4l.8 .1-.1-.1M62.3 132.4h.1M62.3 132.4h.8M62.3 132.4v.1M62.3 132.4h.7M62.3 132.3v.1M62.3 132.3h.7"/>
<path d="M62.4 133.1h.1M62.7 135.7l.2 .3M62.8 136.2l-.4 .1M62.8 132.6l.2 .1M62.9 136.1v.1M62.9 132.7h.1M62.9 132.7h.5l.8-.5 10.3 1.4 10.2 1.9 14 3.2M62.9 132.7l-2.3-.2-.7 .2-.6 .9 .1 .6 .3 .6 2.1 2.3 1.8 1.4 2 1.1 2.5 .8 4 .4h26.9l.1-.1M62.9 136.1h.1M62.9 136.2l.1 .4M62.9 132.4h.3M63 132.4h.1"/>
<path d="M63 132.4h.2M63 132.5l-.2 .1-5.7-.5 .6 .2 .5 .5 1.4 2.5 1.2 1.4 2.2 1.9 1.8 1.1 2.2 .9 1.6 .3 1.9 .2M63 132.5l.3 .2M63.2 136.6h.1M63.2 132.4l.3 .2zM63.2 132.4l-.2 .1M63.3 136l-.3 .1M63.4 135.9h.1M63.4 135.9a.56 .56 0 0 0-.8-.3 .56 .56 0 0 0-.2 .8 .56 .56 0 0 0 .8 .2M63.4 135.9v.3l-.2 .4M63.4 137.2h.1M63.4 137.3h.1"/>
<path d="M63.4 137.2v.1M63.5 132.2l.4 .2M63.5 132.2l-.3 .2M64.2 121.6h.1M64.2 121.6h.2M64.2 138.9l1.6 .8 2.3 .8M64.4 121.6l.6 2.1M64.4 121.6h.4l.5 1.8M64.5 122.9h.1M64.8 123.8h.1M64.8 123.7v.1M64.9 124.4h.1"/>
<path d="M64.9 124.4v.1M64.9 124.5l.5 1.8 .2 1.6 .1 2.6-.1 1.9-.4 1.8-.8 2.1-.4 .7-.6 .3M65 123.7h-.2M65 123.7h.1M65.3 123.4h.1M65.3 123.4l-.3 .3M98.7 138.7h.1M98.7 138.7l.2 .3M98.9 139l.2 1.7M129.5 137h.1M156.7 137h.1M56.5 140.3h.1"/>
<path d="M67 141.5l.2 .1M67.2 141.6l1 .6h.7M67.2 141.6h.6M67.7 141.1h.1M67.8 141.1l2.7 .3M67.8 141.5l2 1.2M67.8 141.5h.1M67.9 141.6h.5M68.1 140.5l3.3 .6 2.9 .1M68.3 141.5l1.1 .6M68.9 142.2h.1M69.1 141.5h.1"/>
<path d="M69.1 141.5h.3M69.2 141.5h.1M69.3 141.5h.1M69.4 141.5h.1M69.4 142.1h.1M69.4 142.1l.5 .1M69.5 141.5h.1M69.5 141.5h.5M69.7 142.1l.2 .1M69.9 141.5h.1M70 141.5h.1M70 140.7l2 .3h21.7"/>
<path d="M70 140.7l2 .3h26.2M70 140.7l2 .3h2.3M70.1 141.5h.1M70.1 142.2l-.3 .5M70.4 142h.1M70.4 141.5v.6l-.5 .1M70.4 141.9l.1 .1M70.5 142h.1M70.5 141.1l.2 .2M70.5 141.4v.1M70.5 141.4h.2M70.5 141.5v.5"/>
<path d="M70.6 141.5l-.1 .5M70.7 141.3h.1M70.7 141.2v-.2v.3M70.7 141.3v.1M70.7 141.4l-2.9 .1M70.7 141.2v.1M72.4 141.2h.1M73.9 141.2h1M74.3 141.2h23.8M74.4 141.2h.1M74.4 141.2l.1 .2h2.2v-.1M74.9 141.2h.9"/>
<path d="M75.9 141.2h.4M76.2 141.2h.1M76.2 141.2h.7M76.7 141.2v.1M84.3 141.2h4.4h-4.4M92.4 141.2l.1 .4M92.5 141.6l.3 .2h-.1M92.8 141.8h2.6h-.2M93.5 141h4M95.6 141.2l-.2 .6M98.1 141.2h.1M98.2 141.1l-.1 .1"/>
<path d="M98.2 141h.1M98.2 141.1h.1M98.2 141v.1M98.3 140.8l-.1 .2M98.3 140.8h.7M98.3 140.8h.5M98.3 140.8v.1M98.3 140.9h.1M98.3 140.9l-.1 .1M99 140.8h.1M99.1 140.7l-.1 .1"/>
<circle cx="62.6" cy="59.4" r=".42"/>
<circle cx="62.9" cy="136.1" r=".12"/>
</g>
<!-- layer: 256 -->
<path d="M62.4 56.6v.1M63 56.6v.2M62.4 77.4v.1M63 77.3v.2" fill="none" stroke="#000" stroke-width=".25"/>
<!-- layer: 2 -->
<path d="M62.1 56.4h.6M62.3 56.4v.2h.7M62.1 77.7h.6M63 77.5h-.7v.2" fill="none" stroke="#000" stroke-width=".25"/>
<!-- layer: CEN -->
<path d="M66.9 166.7v2M66.9 169v.4M66.9 169.7v2" fill="none" stroke="#000" stroke-width=".25"/>
<!-- layer: 0 -->
<g fill="none" stroke="#000" stroke-width=".21">
<path d="M50.8 154.2h8.3v.7h-8.3zM50.9 154.2v-1.2h8v1.2M51.4 154.9l1 .7 .1 .3M52 152h.4v.5M52.4 152.8l.1 .7M52.5 155.9v1.6M52.5 153.9l.1 .5h.3M52.5 157.5l.3 1.1 .5 .6M52.7 152h.7M53.2 159.2l1.3 1.3 .1 3.1 .7 1.7v2.7h18.4v-1.4h-4.9M53.3 154.4h.7M53.8 152h.7"/>
<path d="M54.3 154.4h.7M54.8 152h.7M55.3 154.4h.7M55.9 152h.7M56.4 154.4h.7M56.9 152h.7M57.8 153.9v.5h-.4M57.9 152.8l-.1 .7M58.3 152h-.3l-.1 .5M58.5 154.9l-1.1 .8v.7a5.7 5.7 0 0 1 2 5.1l.1 .2a1.28 1.28 0 0 0 1.2-.4 6.6 6.6 0 0 1 6.4-.2M60.6 166.7l3.2-1.6 .7 .1v1.5M63.1 168v4.1l3-.3 2.6 .4 1.9-.2v-4"/>
<path d="M63.1 169.9h.1M63.1 170.6h.1M63.2 169.7h.1M63.2 170h.1M63.2 169.7h7.4M63.2 170h7.4M63.2 169.7h-.1M63.2 170.4h-.1M63.3 170.4h7.2M63.3 170.7h7.1M64 166.7v.3h1M65 166.7h-4.8v1.3"/>
<path d="M65.1 167.5l.4 .3h2.8l.4-.3M65.5 165.6h2.8M65.5 165.5l-.3 .1-.2 .4v1.7l.5 .3M67.1 161.1a4.7 4.7 0 0 1 2.3 3.8M68.3 165.5l.3 .1 .2 .4v1.7l-.5 .3M68.7 166.1v1.4M68.7 166l-.4-.3h-3l-.2 .3v1.5M69.3 165.1l2.7 1.5M69.3 164.9v1.7M69.8 166.6v.4h-1M70.6 169.7h.1M70.6 170.4h.1"/>
<path d="M70.7 169.9h-.1M70.7 170.6h-.1M72 166.6h.1"/>
<circle cx="65.6" cy="166.8" r=".1"/>
<circle cx="65.6" cy="166.4" r=".1"/>
<circle cx="65.6" cy="167.1" r=".1"/>
<circle cx="65.6" cy="166.1" r=".1"/>
<circle cx="65.6" cy="167.5" r=".1"/>
</g>
<text font-size="8" x="49.1" y="30.7">DST-910,911 (개폐)</text>
<text font-size="4" x="44.1" y="193.7">※주의: 비데 개폐높이 포함, 설치부위 도기허용차는 ±5%이므로 반드시 실측 확인 후 시공하십시오.</text>
<g font-size="2.6">
<text x="70.7" y="46">747</text>
<text x="103.6" y="67.9">407</text>
<text x="38.4" y="76.6">250</text>
<text x="37.2" y="88.8">R1/2</text>
<text x="37.2" y="92.1">(15A)</text>
<text x="68.3" y="103.2">720</text>
<text x="87.2" y="125.4">DST-910,911</text>
<text x="39.1" y="128.1">TFT-910L</text>
<text x="26.5" y="132.4">1046</text>
<text x="105.1" y="144.1">710</text>
<text x="34.6" y="150.4">530</text>
<text x="71.3" y="151.3">TFC-722N</text>
<text x="101.2" y="155.6">380</text>
<text x="39.5" y="163.2">150</text>
<text x="78" y="173.2">TFC-202VN</text>
<text x="54.6" y="175.5">285</text>
<text x="53.9" y="180.4">305</text>
<text x="70" y="186">767</text>
</g>
<g font-size="2.5">
<text x="140" y="22.3">KS L1551위생도기 기준에 따라</text>
<text x="140.1" y="25.4">실 제품 치수는 아래와 같은 도기 허용공차 내에서 변할 수 있습니다.</text>
<text x="140.2" y="28.5">① 40mm미만 : ±2mm</text>
<text x="169.9" y="28.5">(KS)</text>
<text x="140.2" y="31.6">② 40mm이상 : ±5%</text>
<text x="140.2" y="34.7">③ 최대 허용공차 : ±25mm</text>
<text x="170.2" y="31.6">(KS)</text>
<text x="171.1" y="34.7">(KS)</text>
<text x="139.8" y="37.9">※정확한 시공을 위해서 반드시 제품 사이즈를 실측하고 시공하여 주시기 바랍니다.</text>
<text x="140.1" y="43.9">예시) 길이 747mm는 722~772mm까지의 치수 허용차를 가집니다.</text>
<text x="109.4" y="148.9">DL P4010</text>
</g>
<g font-size="2.2">
<text x="76.5" y="183.5">(구 VG2 100 염비관)</text>
<text x="76.7" y="180.8">VN 100 SDR33</text>
</g>
</svg>
